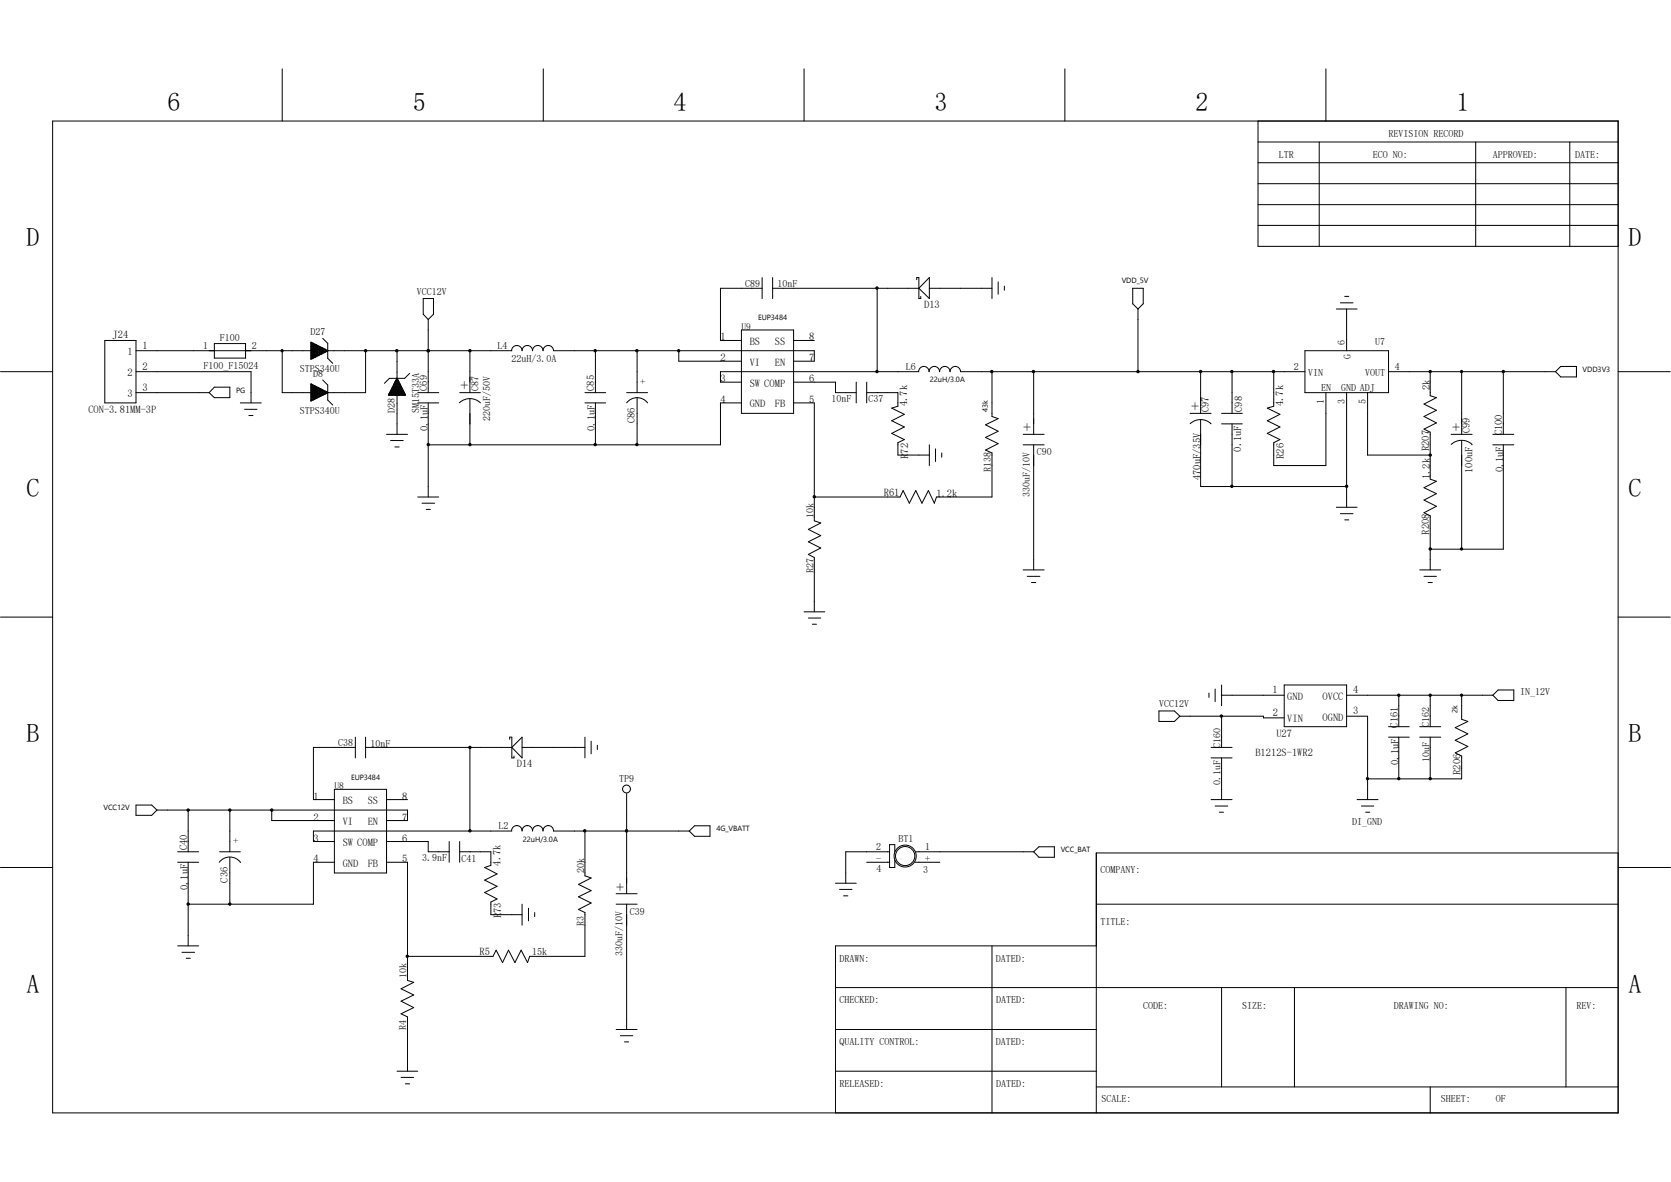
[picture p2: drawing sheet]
<svg xmlns="http://www.w3.org/2000/svg" width="297mm" height="210mm" viewBox="0 0 297 210" stroke-linecap="round" stroke-linejoin="round" font-family="sans-serif">
<g fill="none" stroke="#000" stroke-width=".18">
<path d="M50.2 12.2v9.3M96.6 12.2v9.3M142.9 12.2v9.3M189.3 12.2v9.3M235.7 12.2v9.3M9.4 21.5h278.2v176.2h-278.2zM223.6 25.2h64M223.6 28.9h64M223.6 36.4h64M223.6 21.5v22.3h64M223.6 32.6h64M234.5 25.2v18.6"/>
<path d="M262.3 25.2v18.6M279 25.2v18.6M75.2 53h1.8v2.8l-.9 1-.9-1zM76.1 56.8v13M131.8 58.6h9.3v14.8h-9.3zM135.5 51.2h-7.4v9.3h3.7M135.5 49.3v3.7M137.3 51.2h26M137.3 49.3v3.7M155.9 51.2v14.8M162.9 49.7v-.4h.4v3.7h.4v-.3M165.2 51.2h11.1"/>
<path d="M165.2 49.3v3.7l-1.9-1.8zM176.3 49.3v3.7M177.4 50.1v2.2M178.5 50.8v.8M201.3 51.2h1.9v2.8l-.9 .9-1-.9zM202.3 54.9v11.1M223.6 40h64M237.5 54.9h3.7M238.3 53.8h2.2M239 52.7h.7M239.4 54.9v7.4M.1 66h9.3"/>
<path d="M18.6 60.5h5.6v11.1h-5.6zM24.2 66h20.4v5.6M24.2 62.3h31.1M24.2 69.8h13M38.1 61h5.5v2.6h-5.5zM38.1 68.8h2.8v1.9h-2.8l-.9-.9zM42.7 71.6h3.7M43.5 72.7h2.2M44.2 73.8h.8M50.2 62.3v7.5h5.1M57.4 60.1l.9 .9v2.7l.8 .9M57.4 67.5l.9 .9v2.7l.8 .9"/>
<path d="M58.3 62.3h32.7M65 62.3v7.5h-6.7M68.7 77.2h3.7M69.4 78.3h2.3M70.2 79.4h.8M70.6 62.3v4.9M70.6 70.2v7M72.8 66.3l-.9 .9h-2.7l-.9 .9M74.3 69.8h3.7M74.3 71.6h3.7M76.1 62.3h.1M76.1 71.6v16.7"/>
<path d="M81.7 71.6a2.68 2.68 0 0 1 3.7 0M81.7 69.8h3.7M83.5 62.3v7.5M83.5 70.9v8.1M91.9 61.4a.93 .93 0 0 1 .9 .9 .87 .87 0 0 1 1-.9M91.9 61.4a.84 .84 0 0 0-1 .9M93.7 61.4a.93 .93 0 0 1 1 .9 .86 .86 0 0 1 .9-.9M95.6 61.4a.93 .93 0 0 1 .9 .9 .86 .86 0 0 1 1-.9M97.5 61.4a.93 .93 0 0 1 .9 .9h46.3v1.9h-3.6M104 69.8h3.7M104 71.6h3.7M105.8 62.3v7.5"/>
<path d="M105.8 71.6v7.4M111.4 69.8h3.7M111.4 71.6a2.33 2.33 0 0 1 3.7 0M113.2 62.3v7.5M113.2 70.7v8.3M120.6 62.3v1.9h11.2M131.8 71.6h-3.7v7.4h-52M141.1 67.9h7.4v1.9h3.7M141.1 71.6h3.6v20.9l1.2 .4-2.2 1.2 2.2 1.1-2.2 1.1 2.2 1.1-2.2 1.1 1 .6v9.6M141.1 60.5h3.6M152.2 67.9v3.7M154.1 69.8h5.5v2.4l-1.1 .3 2.2 1.1-2.2 1.2 2.2 1.1-2.2 1.1 2.2 1.1-1.1 .6v2.2h5.6"/>
<path d="M154.1 67.9v3.7M163.3 66h-35.2v1.9h3.7M164.2 65.1a.93 .93 0 0 1 .9 .9 .93 .93 0 0 1 1-.9 .93 .93 0 0 1 .9 .9 .93 .93 0 0 1 .9-.9 .93 .93 0 0 1 1 .9 .93 .93 0 0 1 .9-.9 .93 .93 0 0 1 .9 .9h61.2M164.3 65.1a.93 .93 0 0 0-1 .9M165.2 79v3.7M166.3 79.8v2.2M176.3 66v8l1.1 .4-2.2 1.1 2.2 1.1-2.2 1.1 2.2 1.1-2.2 1.2 1.1 .5v7.8h-9.8l-.4 1.1-1.1-2.2-1.1 2.2-1.1-2.2-1.2 2.2-1.1-2.2-.5 1.1h-15.3M181.9 77.2h3.7M181.9 79h3.7M183.7 66v11.2M183.7 79v22.3M211.5 73.4h3.8"/>
<path d="M211.5 75.3a2.71 2.71 0 0 1 3.8 0h-.1M213.4 66v7.4M213.4 74.6v11.8h26M217.1 73.4h3.7M217.1 75.3h3.7M219 66v7.4M219 75.3v11.1M226.4 66v6.2l-1.1 .3 2.2 1.1-2.2 1.2 2.2 1.1-2.2 1.1 2.2 1.1-1.1 .6v4h9.3v-12.9M231.9 62.3h14.9v7.5h-14.9zM239.4 69.8v20.3M243.1 69.8v11.1h11.1M246.8 66h29.7"/>
<path d="M254.2 66v4.3l1.1 .4-2.2 1.1 2.2 1.1-2.2 1.1 2.2 1.1-2.2 1.1 1.1 .6v8.3l1.1 .4-2.2 1.2 2.2 1-2.2 1.2 2.2 1.1-2.2 1.1 1.1 .6v9.6M257.9 77.2h3.8M257.9 79a2.56 2.56 0 0 1 3.7 0M259.8 66v11.2M259.8 78.3v19.3M265.3 77.2h3.8M265.3 79h3.8M267.2 66v11.2M267.2 79v18.6h-13M276.5 66l.9-.9h2.8v1.9h-2.8zM287.6 66h9.3M74.3 88.3h3.7"/>
<path d="M75 89.4h2.3M75.8 90.5h.7M167.4 80.5v.7M237.5 90.1h3.7M238.3 91.3h2.2M239 92.4h.7M.1 109.6h9.3M142.9 108.7h3.7M143.7 109.8h2.2M144.4 110.9h.7M181.9 101.3h3.7M182.6 102.4h2.2"/>
<path d="M183.3 103.5h.8M252.3 101.3h3.8M253.1 102.4h2.2M253.8 103.5h.8M287.6 109.6h9.3M63.2 132.8h-7.5v9.3h3.7M63.2 131v3.7M65 132.8h26M65 131v3.7M83.5 132.8v14.9M90.6 131.4v-.4h.4v3.7h.4v-.4M92.8 132.8h11.2"/>
<path d="M92.8 131v3.7l-1.8-1.9zM104 131v3.7M105.1 131.7v2.2M106.2 132.4v.8M206 126.3h2.7l1 1-1 .9h-2.7zM209.7 127.3h14.9v.3h3.7M214.9 123.1v.8M215.3 134.7h3.7M215.3 132.8h3.7M216 122.4v2.3M217.1 121.7v3.7M217.1 127.3v5.5"/>
<path d="M217.1 134.7v7.4M217.1 123.5h11.2M228.3 121.7h11.1v7.4h-11.1zM239.4 123.5h25.9M239.4 127.3h3.7v14.8M246.8 131h3.7M246.8 129.1h3.7M248.6 123.5v5.6M248.6 131v7.4M252.3 131h3.8M252.3 129.1h3.8M254.2 123.5v5.6"/>
<path d="M254.2 131v7.4M259.8 123.5v4.3l1.1 .4-2.2 1.1 2.2 1.1-2.2 1.1 2.2 1.1-2.2 1.2 1.1 .5v4.1h-16.7M266.3 122.6h2.8v1.9h-2.8l-1-1zM.1 154.1h9.3M24.2 143h2.8l.9 .9-.9 1h-2.8zM27.9 143.9h44.5v1.9h-3.7M31.6 151.3h3.7M31.6 153.2h3.7M33.4 143.9v7.4M33.4 153.2v14.9M39 153.2a2.32 2.32 0 0 1 3.7 0M39 151.3h3.7"/>
<path d="M40.9 143.9v7.4M40.9 152.3v8.4M48.3 143.9v1.9h11.1M59.4 153.2h-3.7v7.5h-22.3M59.4 140.3h9.3v14.8h-9.3zM68.7 149.5h7.4v1.8h3.7M68.7 153.2h3.7v21l1.1 .3-2.2 1.2 2.2 1.1-2.2 1.1 2.2 1.1-2.2 1.1 1.1 .6v9.6M68.7 142.1h3.7M79.8 149.5v3.7M81.7 151.3h5.5v2.5l-1.1 .3 2.2 1.2-2.2 1.1 2.2 1.1-2.2 1.1 2.2 1.1-1.1 .6v2.2h5.6M81.7 149.5v3.7M91 147.7h-35.3v1.8h3.7"/>
<path d="M91.9 146.7a.93 .93 0 0 1 .9 1M91.9 146.7a.84 .84 0 0 0-1 .9M93.7 146.7a.93 .93 0 0 1 1 1M93.8 146.7a.84 .84 0 0 0-1 .9M95.6 146.7a.93 .93 0 0 1 .9 1M95.6 146.7a.82 .82 0 0 0-.9 .9M97.5 146.7a.82 .82 0 0 0-1 .9M97.5 146.7a.93 .93 0 0 1 .9 1h24.1M104 147.7v7.9l1.1 .4-2.3 1.1 2.3 1.1-2.3 1.1 2.3 1.1-2.3 1.2 1.2 .5v7.8h-9.9l-.3 1.1-1.2-2.2-1.1 2.2-1.1-2.2-1.1 2.2-1.1-2.2-.6 1.1h-15.2M109.5 158.8h3.7M111.4 147.7h.1M111.4 141v17.8"/>
<path d="M123.4 146.7h2.8v1.9h-2.8l-.9-.9zM148.5 156.9h3.7M149.2 158h2.2M149.9 159.2h.8M154.1 153.2h4M158.1 151.3h-7.8v5.6M159 151.3v-1.2h-.9v4h.9v-1.2M162.6 153.2h4.4M162.8 151.3h20.9M183.7 151.3l1-.8h2.7v1.8h-2.7zM215.3 142.1h3.7M216 143.2h2.2"/>
<path d="M216.7 144.3h.8M241.2 142.1h3.7M242 143.2h2.2M242.7 144.3h.8M287.6 151.6h-92.7v46.1M287.7 154.1h9.2M31.6 168.1h3.7M32.3 169.2h2.3M33.1 170.3h.7M92.8 160.7v3.7M93.9 161.4v2.2M95 162.1v.8"/>
<path d="M109.5 160.7h3.7M111.4 160.7v22.2M148.5 175.5h139.1M176.3 168.1v29.6M194.9 160.7h92.7M194.9 168.1h-46.4v29.6M217.1 175.5v17.6M230.1 175.5v17.6M278.3 175.5v17.6M70.6 190.3h3.7M71.3 191.4h2.2M72.1 192.6h.7"/>
<path d="M109.5 182.9h3.7M110.3 184h2.2M111 185.1h.7M148.5 182.9h46.4M148.5 190.3h46.4M194.9 193.1h92.7M254.2 193.1v4.6"/>
<circle cx="111.4" cy="140.2" r=".7"/>
<circle cx="160.9" cy="152.1" r="1.7"/>
<circle cx="160.9" cy="152.1" r="1.96"/>
</g>
<g fill="none" stroke="#000" stroke-width=".25">
<path d="M55.3 60.8l3 1.5-3 1.5zM55.3 68.2l3 1.6-3 1.4zM55.3 63.7h.3M55.3 63.4h.8M55.3 63.2h1.3M55.3 62.9h1.8M55.3 62.6h2.4M55.3 62.4h2.9M55.3 62.1h2.5v.5M55.3 61.8h2M55.3 61.6h1.5v1.5M55.3 61.3h.9v2"/>
<path d="M55.3 61h.4v2.6M55.3 68.6h.7v2.3M55.3 68.9h1.2v1.7M55.3 70.1h2.1M55.3 69.9h2.7M55.3 69.6h2.8M55.3 69.4h2.2M55.3 69.1h1.7M55.3 68.3h.1M55.3 71.2h.1M55.3 71h.6M55.3 70.7h1.1"/>
<path d="M55.3 70.4h1.6M55.5 61v2.7M55.5 68.4v2.7M55.7 68.5v2.5M56 61.2v2.3M56.2 68.7v2M56.5 61.5v1.7M56.8 69v1.5M57 61.7v1.2M57 69.2v1.1M57.3 61.8v1M57.3 69.3v.9"/>
<path d="M57.5 62v.7M57.5 69.4v.7M57.8 69.5v.5M58.1 62.3v.1M58.1 69.7v.1M69.1 70.1h2.9M69.2 69.9h2.7M69.2 69.8v.4M69.4 69.6h2.4M69.5 69.4h2.1M69.5 69.3v.9M69.6 69.1h1.9"/>
<path d="M69.8 68.9h1.6M69.8 68.8v1.4M69.9 68.6h1.3M70 68.3h1.1M70 68.2v2M70.1 68.1h.9M70.3 67.8h.6M70.3 67.7v2.5M70.4 67.6h.3M70.5 67.3h.1M70.5 67.2v3M70.6 67.2l1.5 3h-3z"/>
<path d="M70.8 67.6v2.6M71 68.2v2M71.3 68.7v1.5M71.5 69.2v1M71.8 69.8v.4"/>
</g>
<g fill="#000" stroke="#000" stroke-width=".18">
<circle cx="155.9" cy="51.2" r=".21"/>
<circle cx="50.1" cy="62.3" r=".2"/>
<circle cx="65" cy="62.3" r=".21"/>
<circle cx="70.5" cy="62.3" r=".21"/>
<circle cx="76.1" cy="79" r=".21"/>
<circle cx="76.1" cy="62.3" r=".21"/>
<circle cx="83.5" cy="79" r=".21"/>
<circle cx="83.5" cy="62.3" r=".21"/>
<circle cx="105.8" cy="79" r=".21"/>
<circle cx="105.8" cy="62.3" r=".21"/>
<circle cx="113.2" cy="62.3" r=".21"/>
<circle cx="113.2" cy="79" r=".21"/>
<circle cx="120.6" cy="62.3" r=".2"/>
<circle cx="155.9" cy="66" r=".21"/>
<circle cx="176.3" cy="66" r=".21"/>
<circle cx="183.7" cy="66" r=".21"/>
<circle cx="202.3" cy="66" r=".21"/>
<circle cx="213.4" cy="66" r=".21"/>
<circle cx="218.9" cy="66" r=".21"/>
<circle cx="226.4" cy="66" r=".21"/>
<circle cx="254.2" cy="66" r=".21"/>
<circle cx="259.8" cy="66" r=".2"/>
<circle cx="267.2" cy="66" r=".21"/>
<circle cx="144.7" cy="88.3" r=".21"/>
<circle cx="218.9" cy="86.4" r=".21"/>
<circle cx="239.4" cy="86.4" r=".21"/>
<circle cx="254.2" cy="80.9" r=".21"/>
<circle cx="254.2" cy="97.5" r=".21"/>
<circle cx="259.8" cy="97.5" r=".2"/>
<circle cx="83.5" cy="132.8" r=".21"/>
<circle cx="217.1" cy="127.2" r=".21"/>
<circle cx="243" cy="138.3" r=".2"/>
<circle cx="248.6" cy="123.5" r=".21"/>
<circle cx="248.6" cy="138.3" r=".21"/>
<circle cx="254.2" cy="123.5" r=".21"/>
<circle cx="254.2" cy="138.3" r=".21"/>
<circle cx="259.8" cy="123.5" r=".2"/>
<circle cx="33.4" cy="143.9" r=".21"/>
<circle cx="40.9" cy="143.9" r=".21"/>
<circle cx="48.3" cy="143.9" r=".21"/>
<circle cx="83.5" cy="147.6" r=".21"/>
<circle cx="103.9" cy="147.6" r=".21"/>
<circle cx="111.3" cy="147.6" r=".2"/>
<circle cx="33.4" cy="160.6" r=".21"/>
<circle cx="40.9" cy="160.6" r=".21"/>
<circle cx="72.4" cy="169.9" r=".21"/>
</g>
<g font-size="4.6">
<text x="29.8" y="19.6">6</text>
<text x="73.4" y="19.6">5</text>
<text x="119.7" y="19.6">4</text>
<text x="166.1" y="19.6">3</text>
<text x="212.5" y="19.6">2</text>
<text x="258.9" y="19.6">1</text>
<text x="4.7" y="43.8">D</text>
<text x="289.5" y="43.8">D</text>
<text x="4.7" y="88.3">C</text>
<text x="289.5" y="88.3">C</text>
<text x="4.7" y="131.9">B</text>
<text x="289.5" y="131.9">B</text>
<text x="4.7" y="176.4">A</text>
<text x="289.5" y="176.4">A</text>
</g>
<g font-size="2.8">
<text x="81.9" y="69.6">+</text>
<text x="181.9" y="77">+</text>
<text x="211.8" y="73.3">+</text>
<text x="258.1" y="77">+</text>
<text x="109.5" y="158.6">+</text>
</g>
<g font-size="1.9">
<text x="164.3" y="54.7">D13</text>
<text x="20" y="60.1">J24</text>
<text x="22.7" y="63.1">1</text>
<text x="25.3" y="61.9">1</text>
<text x="25.3" y="65.7">2</text>
<text x="128.1" y="64.2">2</text>
<text x="128.1" y="60.5">1</text>
<text x="133.3" y="65">VI</text>
<text x="133.3" y="61.3">BS</text>
<text x="137.7" y="65">EN</text>
<text x="137.7" y="61.3">SS</text>
<text x="143.8" y="64.2">7</text>
<text x="143.8" y="60.5">8</text>
<text x="22.7" y="66.8">2</text>
<text x="22.7" y="70.6">3</text>
<text x="25.3" y="69.4">3</text>
<text x="75.9" y="69.5" transform="rotate(-90 75.9 69.5)">C69</text>
<text x="105.6" y="69.5" transform="rotate(-90 105.6 69.5)">C85</text>
<text x="128.1" y="71.6">4</text>
<text x="128.1" y="67.9">3</text>
<text x="133.3" y="68.7">SW COMP</text>
<text x="143.8" y="67.9">6</text>
<text x="143.8" y="71.6">5</text>
<text x="254.2" y="69.4" transform="rotate(-90 254.2 69.4)">2k</text>
<text x="15.7" y="73.4">CON-3.81MM-3P</text>
<text x="76.1" y="76.5" transform="rotate(-90 76.1 76.5)">0.1uF</text>
<text x="105.7" y="76.5" transform="rotate(-90 105.7 76.5)">0.1uF</text>
<text x="112.9" y="75.2" transform="rotate(-90 112.9 75.2)">C86</text>
<text x="133.3" y="72.4">GND</text>
<text x="137.7" y="72.4">FB</text>
<text x="161.2" y="72.2" transform="rotate(-90 161.2 72.2)">4.7k</text>
<text x="214.9" y="73.3" transform="rotate(-90 214.9 73.3)">C97</text>
<text x="220.8" y="73.2" transform="rotate(-90 220.8 73.2)">C98</text>
<text x="228.1" y="72.2" transform="rotate(-90 228.1 72.2)">4.7k</text>
<text x="261.3" y="77" transform="rotate(-90 261.3 77)">C99</text>
<text x="267" y="77.3" transform="rotate(-90 267 77.3)">C100</text>
<text x="161.4" y="81.5" transform="rotate(-90 161.4 81.5)">R72</text>
<text x="220.6" y="80.2" transform="rotate(-90 220.6 80.2)">0.1uF</text>
<text x="228.2" y="81.5" transform="rotate(-90 228.2 81.5)">R26</text>
<text x="254" y="80.1" transform="rotate(-90 254 80.1)">R207</text>
<text x="267.2" y="83.9" transform="rotate(-90 267.2 83.9)">0.1uF</text>
<text x="157.1" y="88.1">R61</text>
<text x="166.5" y="88.3">1.2k</text>
<text x="213.4" y="85.3" transform="rotate(-90 213.4 85.3)">470uF/35V</text>
<text x="254.2" y="85.1" transform="rotate(-90 254.2 85.1)">1.2k</text>
<text x="261.7" y="84" transform="rotate(-90 261.7 84)">100uF</text>
<text x="254" y="95" transform="rotate(-90 254 95)">R208</text>
<text x="226.2" y="123.1">1</text>
<text x="228.8" y="124.3">GND</text>
<text x="235.1" y="124.3">OVCC</text>
<text x="240.5" y="123.1">4</text>
<text x="226.2" y="127.2">2</text>
<text x="226.9" y="131">U27</text>
<text x="228.8" y="128.4">VIN</text>
<text x="235.1" y="128.1">OGND</text>
<text x="240.5" y="126.9">3</text>
<text x="248.5" y="129.3" transform="rotate(-90 248.5 129.3)">C161</text>
<text x="91.9" y="136.3">D14</text>
<text x="223.1" y="134.4">B1212S-1WR2</text>
<text x="248.6" y="135.9" transform="rotate(-90 248.6 135.9)">0.1uF</text>
<text x="259.6" y="137.7" transform="rotate(-90 259.6 137.7)">R206</text>
<text x="55.7" y="142.1">1</text>
<text x="60.9" y="142.9">BS</text>
<text x="65.4" y="142.9">SS</text>
<text x="71.5" y="142.1">8</text>
<text x="55.7" y="145.8">2</text>
<text x="55.7" y="149.5">3</text>
<text x="60.9" y="146.6">VI</text>
<text x="65.4" y="146.6">EN</text>
<text x="71.5" y="149.5">6</text>
<text x="71.5" y="145.8">7</text>
<text x="33.3" y="151.1" transform="rotate(-90 33.3 151.1)">C40</text>
<text x="55.7" y="153.2">4</text>
<text x="60.9" y="154">GND</text>
<text x="60.9" y="150.3">SW COMP</text>
<text x="65.4" y="154">FB</text>
<text x="71.5" y="153.2">5</text>
<text x="88.9" y="153.8" transform="rotate(-90 88.9 153.8)">4.7k</text>
<text x="33.4" y="158.2" transform="rotate(-90 33.4 158.2)">0.1uF</text>
<text x="40.5" y="156.8" transform="rotate(-90 40.5 156.8)">C36</text>
<text x="89.1" y="163.2" transform="rotate(-90 89.1 163.2)">R73</text>
<text x="85.2" y="169.7">R5</text>
</g>
<g font-size="1.8">
<text x="227.3" y="28">LTR</text>
<text x="244" y="28">ECO NO:</text>
<text x="246.8" y="24.3">REVISION RECORD</text>
<text x="265.3" y="28">APPROVED:</text>
<text x="280" y="28">DATE:</text>
<text x="74.1" y="52.5">VCC12V</text>
<text x="132.5" y="51">C89</text>
<text x="138.2" y="51.1">10nF</text>
<text x="55.2" y="59.5">D27</text>
<text x="36.1" y="61.9">1</text>
<text x="36.2" y="65.5">F100_F15024</text>
<text x="39.1" y="60.7">F100</text>
<text x="44.8" y="61.9">2</text>
<text x="88.4" y="62">L4</text>
<text x="90.9" y="64.3">22uH/3.0A</text>
<text x="161" y="65.7">L6</text>
<text x="230" y="65.7">2</text>
<text x="239" y="61.2" transform="rotate(-90 239 61.2)">6</text>
<text x="240.1" y="63.8" transform="rotate(-90 240.1 63.8)">G</text>
<text x="244.4" y="61.4">U7</text>
<text x="247.9" y="65.7">4</text>
<text x="53.3" y="66.1">STPS340U</text>
<text x="55.7" y="67">D8</text>
<text x="85" y="69.6" transform="rotate(-90 85 69.6)">C87</text>
<text x="114.9" y="68.2" transform="rotate(-90 114.9 68.2)">+</text>
<text x="147.8" y="71.4">10nF</text>
<text x="154.3" y="71.5">C37</text>
<text x="232.5" y="66.8">VIN</text>
<text x="234.8" y="69.4">EN</text>
<text x="235.3" y="71.8" transform="rotate(-90 235.3 71.8)">1</text>
<text x="238.4" y="69.4">GND ADJ</text>
<text x="239" y="71.8" transform="rotate(-90 239 71.8)">3</text>
<text x="242.7" y="66.8">VOUT</text>
<text x="242.7" y="71.8" transform="rotate(-90 242.7 71.8)">5</text>
<text x="53.3" y="73.5">STPS340U</text>
<text x="70.2" y="73.3" transform="rotate(-90 70.2 73.3)">D28</text>
<text x="74.5" y="73.3" transform="rotate(-90 74.5 73.3)">SM15T33A</text>
<text x="87.1" y="74.8" transform="rotate(-90 87.1 74.8)">220uF/50V</text>
<text x="176.1" y="83.8" transform="rotate(-90 176.1 83.8)">R138</text>
<text x="184.3" y="80.9">C90</text>
<text x="183.1" y="88.3" transform="rotate(-90 183.1 88.3)">330uF/10V</text>
<text x="144.6" y="92.1" transform="rotate(-90 144.6 92.1)">10k</text>
<text x="144.6" y="101.9" transform="rotate(-90 144.6 101.9)">R27</text>
<text x="206" y="125.6">VCC12V</text>
<text x="270.2" y="123.5">IN_12V</text>
<text x="254" y="129.2" transform="rotate(-90 254 129.2)">C162</text>
<text x="60.1" y="132.6">C38</text>
<text x="65.8" y="132.7">10nF</text>
<text x="217" y="132.9" transform="rotate(-90 217 132.9)">C160</text>
<text x="254.1" y="135.3" transform="rotate(-90 254.1 135.3)">10uF</text>
<text x="110" y="139">TP9</text>
<text x="217" y="139.5" transform="rotate(-90 217 139.5)">0.1uF</text>
<text x="42.5" y="149.8" transform="rotate(-90 42.5 149.8)">+</text>
<text x="88.6" y="147.3">L2</text>
<text x="159.7" y="149.7">BT1</text>
<text x="240.3" y="146.6">DI_GND</text>
<text x="75" y="153">3.9nF</text>
<text x="82" y="153.1">C41</text>
<text x="103.8" y="155.1" transform="rotate(-90 103.8 155.1)">20k</text>
<text x="155.7" y="151">2</text>
<text x="155.7" y="153.2">-</text>
<text x="155.8" y="154.9">4</text>
<text x="164.1" y="155.2">3</text>
<text x="164.4" y="151">1</text>
<text x="164.5" y="153.2">+</text>
<text x="195.6" y="155.1">COMPANY:</text>
<text x="103.8" y="164.5" transform="rotate(-90 103.8 164.5)">R3</text>
<text x="111.9" y="162.5">C39</text>
<text x="195.6" y="164.4">TITLE:</text>
<text x="72.3" y="173.7" transform="rotate(-90 72.3 173.7)">10k</text>
<text x="94.6" y="169.8">15k</text>
<text x="110.7" y="169.9" transform="rotate(-90 110.7 169.9)">330uF/10V</text>
<text x="149.2" y="170.9">DRAWN:</text>
<text x="177" y="170.9">DATED:</text>
<text x="149.2" y="178.3">CHECKED:</text>
<text x="177" y="178.3">DATED:</text>
<text x="203.2" y="179.2">CODE:</text>
<text x="220.8" y="179.2">SIZE:</text>
<text x="247.7" y="179.2">DRAWING NO:</text>
<text x="280.2" y="179.2">REV:</text>
<text x="72.2" y="183.1" transform="rotate(-90 72.2 183.1)">R4</text>
<text x="149.2" y="185.7">QUALITY CONTROL:</text>
<text x="177" y="185.7">DATED:</text>
<text x="149.2" y="193.1">RELEASED:</text>
<text x="177" y="193.1">DATED:</text>
<text x="195.8" y="195.9">SCALE:</text>
<text x="256.1" y="195.9">SHEET:</text>
<text x="265.9" y="195.9">OF</text>
</g>
<g font-size="1.7">
<text x="131.8" y="58.6">U9</text>
<text x="59.4" y="140.3">U8</text>
</g>
<g font-size="1.3">
<text x="199.4" y="50.3">VDD_5V</text>
<text x="134.7" y="56.9">EUP3484</text>
<text x="42" y="69.8">PG</text>
<text x="165.3" y="67.9">22uH/3.0A</text>
<text x="281.3" y="66">VDD3V3</text>
<text x="175.6" y="73.2" transform="rotate(-90 175.6 73.2)">43k</text>
<text x="259.1" y="126.7" transform="rotate(-90 259.1 126.7)">2k</text>
<text x="18.4" y="143.9">VCC12V</text>
<text x="62.4" y="138.6">EUP3484</text>
<text x="92.9" y="149.5">22uH/3.0A</text>
<text x="127.3" y="147.7">4G_VBATT</text>
<text x="188.6" y="151.3">VCC_BAT</text>
</g>
</svg>
